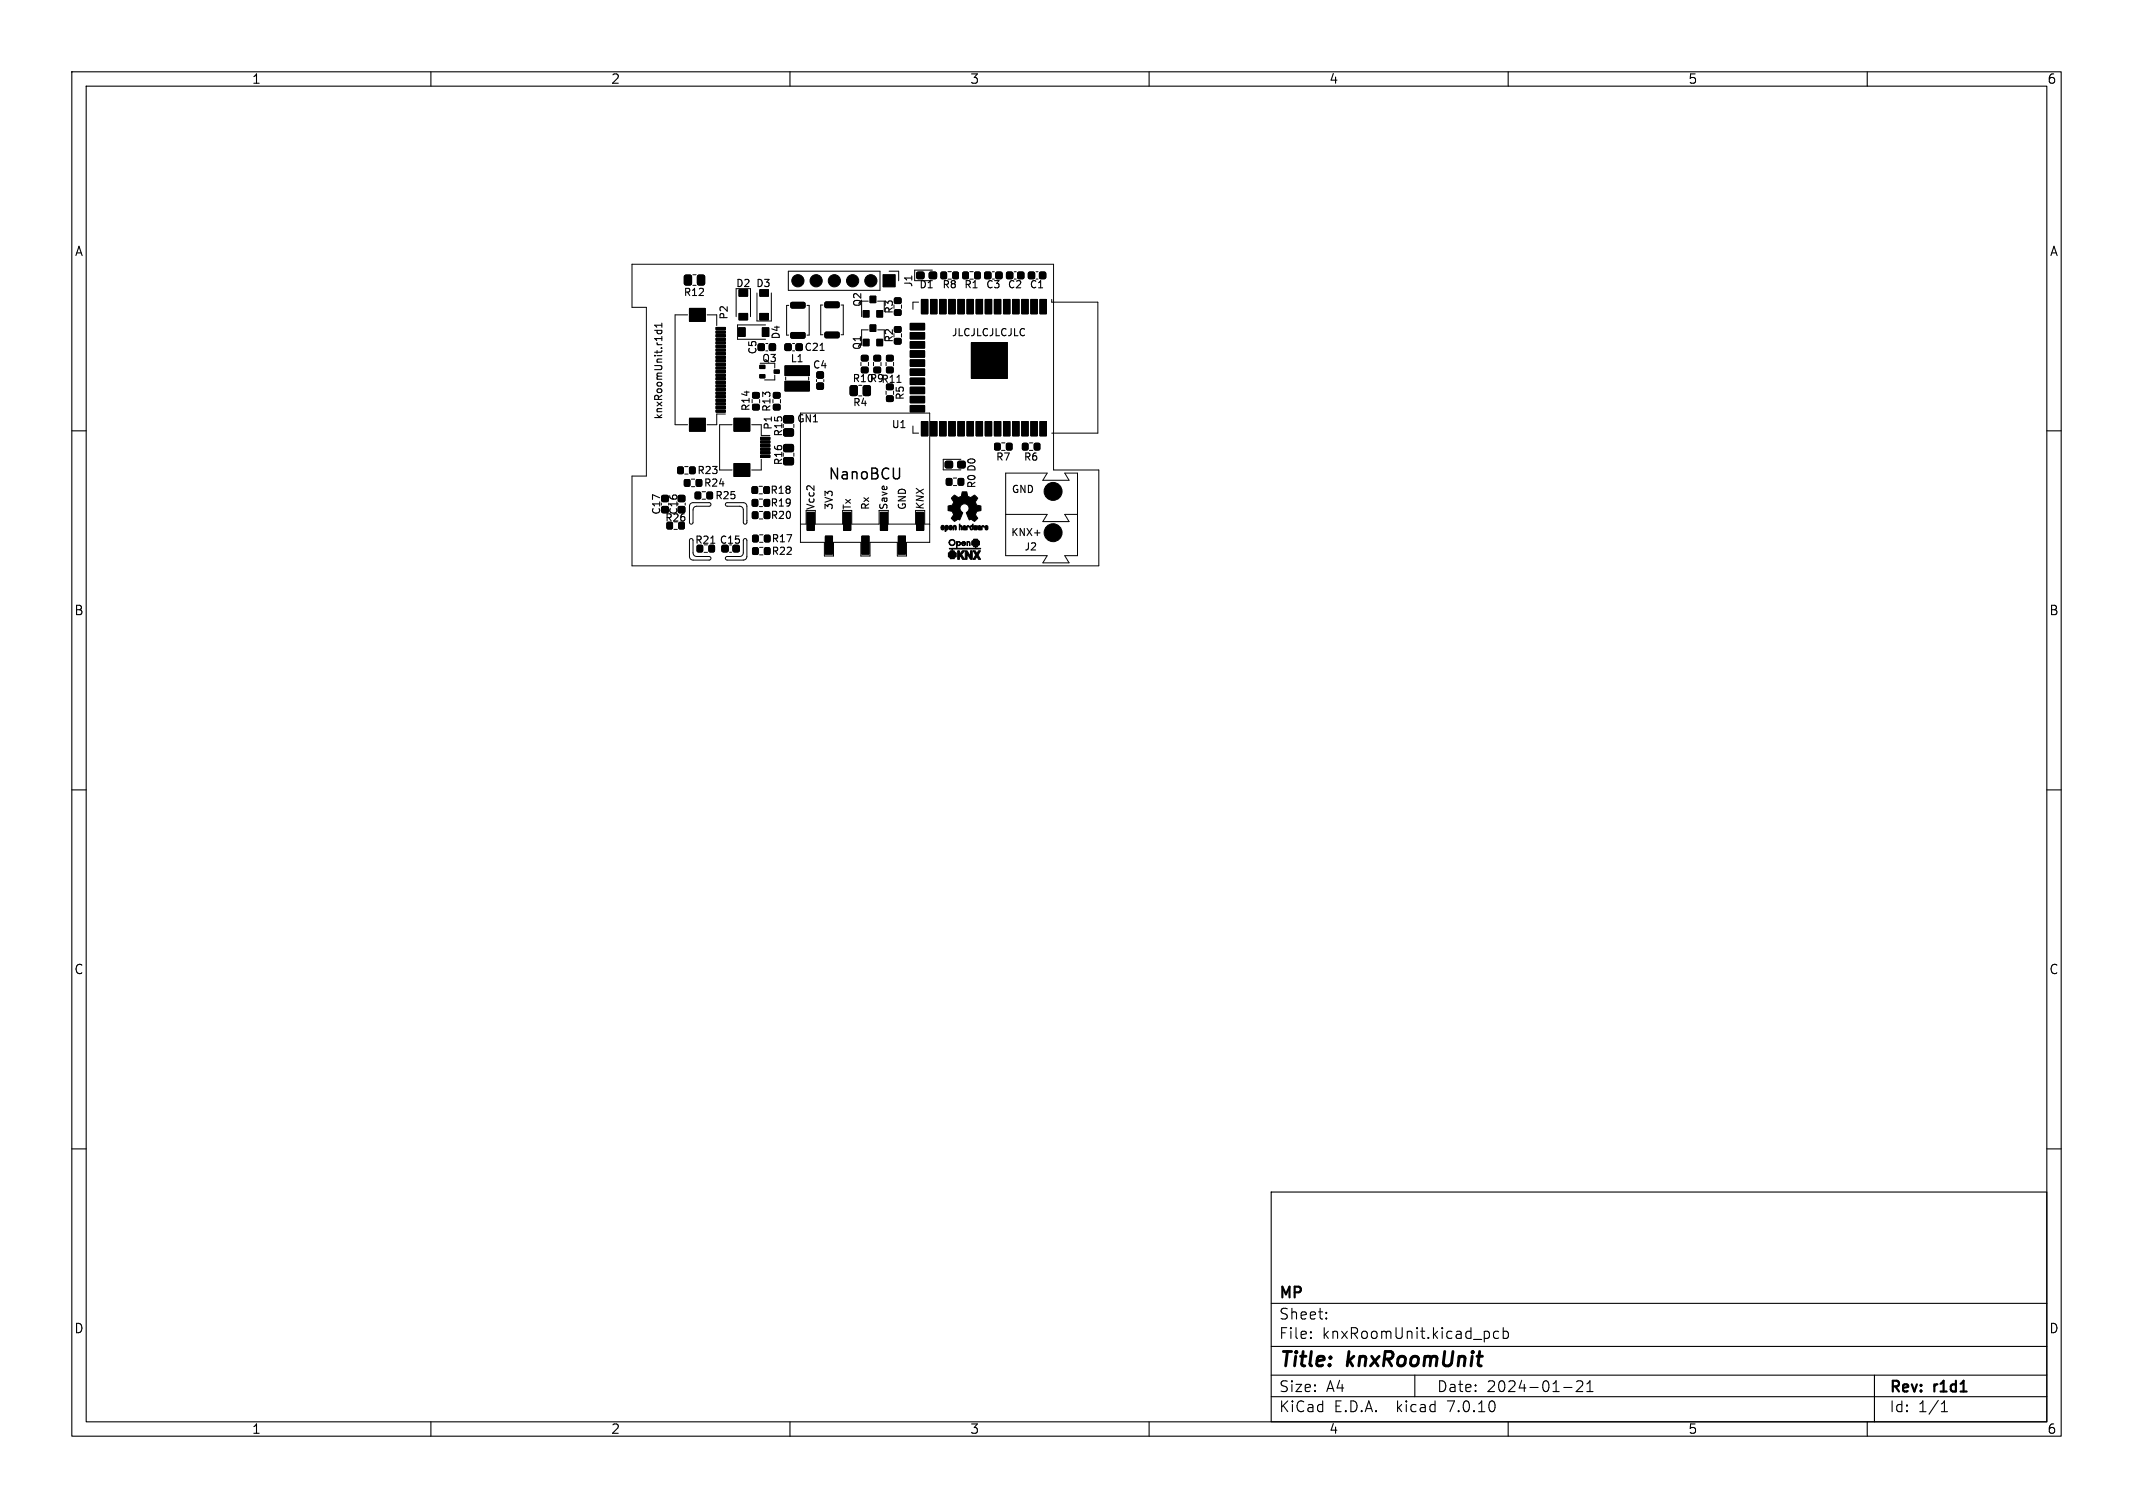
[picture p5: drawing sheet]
<svg xmlns="http://www.w3.org/2000/svg" width="297mm" height="210mm" viewBox="0 0 297 210" stroke-linecap="round" stroke-linejoin="round" font-family="sans-serif">
<g fill="none" stroke="#000" stroke-width=".15">
<path d="M10 10h277v190h-277zM12 12h273v186h-273zM60 10v2M110 10v2M160 10v2M210 10v2M260 10v2M10 60h2M91.2 46h1M91.5 46v.3l.2 .2 .4-.1v-.4M92.2 45v.6M92.2 45.3h-1l.2 .3"/>
<path d="M114.2 48.8h.6M124.9 53.3h.6M285 60h2M144.1 74.2h.7M10 110h2M285 110h2M10 160h2M285 160h2M177 166h108v32h-108zM60 198v2M110 198v2M160 198v2"/>
<path d="M177 194.5h108M177 191.5h108M177 187.5h108M177 181.5h108M182.5 186.3h.1l-.1 .1M182.5 186.3v.1M182.5 185.5v.1M182.5 185.5h.1l-.1 .1M184.7 183.6v.1M184.7 183.6h-.1l.1 .1M184.7 182.8v.1M184.7 182.8h-.1l.1 .1"/>
<path d="M197 191.5v3M207.2 185.5l.2 .2v.4l-.2 .2M208.7 185.5l-.5-.1-.2 .3v.4l.1 .2 .1 .1 .5-.1M209.3 185.5l.4-.1 .3 .3v.4l-.1 .2-.2 .1-.4-.1M209.3 184.9v1.5M210 198v2M217.7 193.2h1.2M219.5 192.4l.2-.1 .5 .1a.41 .41 0 0 1 .1 .5l-.8 .9h.9M221 193.8h.8M221 192.7l.4-.4v1.5M260 198v2M261 191.5v6.5"/>
<path d="M270.3 196.6h.9M270.3 195.5l.4-.4v1.5"/>
</g>
<g fill="#000" stroke="#000" stroke-width=".14">
<path d="M95.3 38.4l.8-.1 .2 .2v1l-.2 .2h-.6l-.2-.2zM97.2 38.4l.7-.1 .2 .2v1l-.1 .2h-.6l-.3-.2zM122.9 38.3h1.7v1.6h-1.7zM127.7 37.9h.9v.9h-.9zM129.4 37.9h1v.9h-1zM131.1 37.9h.7v.9h-.7zM132.7 37.9h.7v.9h-.7zM134.1 37.9h.7v.9h-.7zM135.8 37.9h.6v.9h-.6zM137.2 37.9h.7v.9h-.7zM138.7 37.9h.8v.9h-.8zM140.2 37.9h.8v.9h-.8z"/>
<path d="M141.7 37.9h.8v.9h-.8zM143.2 37.9h.8v.9h-.8zM144.8 37.9h.8v.9h-.8zM96 42.9h2.2v1.8h-2.2zM96 58.3h2.2v1.7h-2.2zM99.7 57.1h1.3v.3h-1.3zM99.7 56.6h1.3v.3h-1.3zM99.7 56.1h1.3v.3h-1.3zM99.7 55.6h1.3v.3h-1.3zM99.7 55.1h1.3v.3h-1.3zM99.7 54.6h1.3v.3h-1.3zM99.7 54.1h1.3v.3h-1.3z"/>
<path d="M99.7 53.6h1.3v.3h-1.3zM99.7 53.1h1.3v.3h-1.3zM99.7 52.6h1.3v.3h-1.3zM99.7 52.1h1.3v.3h-1.3zM99.7 51.6h1.3v.3h-1.3zM99.7 51.1h1.3v.3h-1.3zM99.7 50.6h1.3v.3h-1.3zM99.7 50.1h1.3v.3h-1.3zM99.7 49.6h1.3v.3h-1.3zM99.7 49.1h1.3v.3h-1.3zM99.7 48.6h1.3v.3h-1.3zM99.7 48.1h1.3v.3h-1.3z"/>
<path d="M99.7 47.6h1.3v.3h-1.3zM99.7 47.1h1.3v.3h-1.3zM99.7 46.6h1.3v.3h-1.3zM99.7 46.1h1.3v.3h-1.3zM99.7 45.6h1.3v.3h-1.3zM102.2 58.3h2.2v1.7h-2.2zM102.8 45.6h1v1.3h-1zM102.9 40.3h1.2v1h-1.2zM102.9 43.6h1.2v1h-1.2zM104.8 54.7h.9v.7h-.9zM104.8 56.4h.9v.6h-.9zM105.8 50.9h.7v.4h-.7z"/>
<path d="M105.8 52.2h.7v.4h-.7zM106.1 45.6h1v1.3h-1zM105.6 47.9h.8v.9h-.8zM105.8 43.6h1.2v1h-1.2zM105.8 40.3h1.2v1h-1.2zM107.8 51.5h.7v.5h-.7zM107.2 47.9h.7v.9h-.7zM107.7 54.7h.9v.7h-.9zM107.7 56.4h.9v.6h-.9zM109.3 47.9h.8v.9h-.8zM109.2 58l1.1-.1 .2 .2v.7l-.3 .1h-.9l-.2-.2zM109.2 59.8l1.1-.1 .2 .3v.6l-.3 .1h-.9l-.2-.2z"/>
<path d="M110.9 47.9h.8v.9h-.8zM110.2 42.2l1.8-.1 .1 .2v.5l-.2 .1h-1.7l-.1-.2zM110.2 46.4l1.8-.1 .1 .2v.5l-.2 .1h-1.7l-.1-.2zM109.3 53.1h3.4v1.3h-3.4zM109.3 51h3.4v1.3h-3.4zM113.8 53.4h.8v.8h-.8zM113.8 51.8h.8v.8h-.8zM114.9 42.1h1.8l.1 .2v.4l-.1 .2-1.7-.1-.2-.2zM114.9 46.3h1.8l.1 .2v.4l-.1 .1h-1.7l-.2-.1zM118.4 53.8l.7-.1 .3 .2v1l-.2 .2h-.6l-.2-.2zM120 49.5h.8v.7h-.8zM120 51.2h.8v.7h-.8z"/>
<path d="M120.2 47.3h.8v.9h-.8zM120.2 43.3h.8v.9h-.8zM120.3 53.8l.7-.1 .2 .2v1l-.1 .2h-.7l-.2-.2zM121.2 45.3h.7v.9h-.7zM121.2 41.3h.7v.9h-.7zM121.7 49.5h.9v.7h-.9zM121.7 51.2h.9v.7h-.9zM122.1 47.3h.8v.9h-.8zM122.1 43.3h.8v.9h-.8zM123.5 53.5h.8v.7h-.8zM123.5 55.2h.8v.7h-.8zM123.5 49.5h.8v.7h-.8z"/>
<path d="M123.5 51.2h.8v.7h-.8zM124.6 47.2h.8v.7h-.8zM124.6 45.5h.8v.7h-.8zM124.6 41.5h.8v.7h-.8zM124.6 43.2h.8v.7h-.8zM126.7 45h2v.9h-2zM126.7 46.3h2v.9h-2zM126.7 47.6h2v.9h-2zM126.7 48.8h2v.9h-2zM126.7 50.1h2v.9h-2zM126.7 51.4h2v.9h-2zM126.7 52.7h2v.9h-2z"/>
<path d="M126.7 53.9h2v.9h-2zM126.7 55.2h2v.9h-2zM126.7 56.5h2v.9h-2zM128.3 41.7h.9v2h-.9zM128.3 58.7h.9v2h-.9zM129.6 41.7h.9v2h-.9zM129.6 58.7h.9v2h-.9zM130.8 41.7h.9v2h-.9zM130.8 58.7h.9v2h-.9zM132.1 41.7h.9v2h-.9zM132.1 58.7h.9v2h-.9zM133.4 41.7h.9v2h-.9z"/>
<path d="M133.4 58.7h.9v2h-.9zM134.6 41.7h.9v2h-.9zM134.6 58.7h.9v2h-.9zM135.3 47.7h5v5h-5zM135.9 41.7h.9v2h-.9zM135.9 58.7h.9v2h-.9zM137.2 41.7h.9v2h-.9zM137.2 58.7h.9v2h-.9zM138.5 41.7h.9v2h-.9zM138.5 58.7h.9v2h-.9zM139.7 41.7h.9v2h-.9zM139.7 58.7h.9v2h-.9z"/>
<path d="M141 41.7h.9v2h-.9zM141 58.7h.9v2h-.9zM142.3 41.7h.9v2h-.9zM142.3 58.7h.9v2h-.9zM143.5 41.7h.9v2h-.9zM143.5 58.7h.9v2h-.9zM144.8 41.7h.9v2h-.9zM144.8 58.7h.9v2h-.9zM92.2 70.6h.8v.8h-.8zM92.2 69h.8v.8h-.8zM92.9 72.8h.7v.8h-.7zM94.4 65.1h.7v.8h-.7z"/>
<path d="M94.5 70.6h.8v.8h-.8zM94.5 69h.8v.8h-.8zM95.3 66.8h.7v.9h-.7zM94.6 72.8h.6v.8h-.6zM96.1 65.1h.6v.8h-.6zM96.8 68.6h.7v.8h-.7zM97 66.8h.7v.9h-.7zM97.1 76h.7v.8h-.7zM98.5 68.6h.7v.8h-.7zM98.8 76h.6v.8h-.6zM100.6 76h.7v.8h-.7zM102.1 76h.8v.8h-.8z"/>
<path d="M102.2 64.6h2.2v1.7h-2.2zM104.8 67.8h.6v.9h-.6zM104.8 69.6h.7v.8h-.7zM104.8 71.3h.7v.9h-.7zM104.8 74.6h.7v.8h-.7zM104.8 76.3h.7v.9h-.7zM105.9 60.9h1.3v.3h-1.3zM105.9 61.4h1.3v.3h-1.3zM105.9 61.9h1.3v.3h-1.3zM105.9 62.4h1.3v.3h-1.3zM105.9 62.9h1.3v.3h-1.3zM105.9 63.4h1.3v.3h-1.3z"/>
<path d="M106.4 67.8h.7v.9h-.7zM106.4 69.6h.7v.8h-.7zM106.5 71.3h.6v.9h-.6zM106.5 74.6h.7v.8h-.7zM106.5 76.3h.7v.9h-.7zM109.2 63.8l1.1-.1 .2 .3v.6l-.3 .1h-.9l-.2-.2zM109.2 62l1.1-.1 .2 .2v.7l-.3 .1h-.9l-.2-.2zM112.4 71.3h1v2.6h-1zM114.9 74.7h1v2.5h-1zM117.5 71.3h1v2.6h-1zM120 74.7h1v2.5h-1zM122.6 71.3h1v2.6h-1z"/>
<path d="M125.1 74.7h1v2.5h-1zM127.6 71.3h1v2.6h-1zM131.1 73.2a.29 .29 0 0 1 .4 .1 .29 .29 0 0 1-.1 .4 .29 .29 0 0 1-.4-.1v-.1h.2v.2l.1-.1v-.3l-.1 .2h-.2zM131.7 64.3h.9v.8h-.9zM131.8 66.7h.7v.8h-.7zM131.7 73.2a.3 .3 0 0 1 .4 .3 .3 .3 0 0 1-.4 .3v.2h-.1v-.5h.1l.1 .2 .1-.1-.1-.3-.1 .2h-.1zM132.2 73.2a.22 .22 0 0 1 .4 .1 .22 .22 0 0 1-.3 .3l.1 .1 .2-.2a.22 .22 0 0 1-.2 .3 .22 .22 0 0 1-.3-.2v-.2h.4l-.1-.1-.3 .1zM132.3 75.3a.43 .43 0 0 1 .6 0 .43 .43 0 0 1-.2 .7 .43 .43 0 0 1-.6-.5h.1a.34 .34 0 0 0 .5 .4 .34 .34 0 0 0 .1-.6 .34 .34 0 0 0-.6 .2h-.1zM132.3 76.7l.1 .1 .1-.1 .1 .1 .1-.1v.1l.2-.1 .1 .3h.1l-.1 .1 .1 .1-.1 .1 .1 .1h-.1l.1 .1-.2 .2-.1 .1v-.1l-.1 .1-.1-.1-.1 .1-.1-.1v.1l-.1-.1-.3-.2 .2-.1h-.2l.2-.1-.2-.1 .2-.1-.1-.1 .2-.2zM132.7 73.3a.25 .25 0 0 1 .4-.1 .25 .25 0 0 1 .1 .3v.3h-.2v-.5h-.1l-.1 .4-.1 .1zM133.4 64.3h.9v.8h-.9zM133.5 66.7h.6v.8h-.6z"/>
<path d="M133.2 75.4l.1 .1a.3 .3 0 0 1 .4 0 .3 .3 0 0 1 0 .4 .3 .3 0 0 1-.4 0v.4h-.1v-.6h.1a.2 .2 0 0 0 .3 .2 .2 .2 0 0 0 0-.4 .2 .2 0 0 0-.3 .2h-.1zM133.3 76.7h.3v.5a.61 .61 0 0 1 .6-.5h.1l-.3 .4a.75 .75 0 0 0 .3 .8 .6 .6 0 0 1-.6-.5l-.1 .2v.3h-.3zM133.6 73h.1v.2l.3 .1v.5h-.1v-.4l-.1-.1-.1 .5h-.1zM134 75.5l.1-.1a.29 .29 0 0 1 .4 .3h-.5a.27 .27 0 0 0 .2 .2 .27 .27 0 0 0 .3-.1l-.1 .1a.29 .29 0 0 1-.4 0 .29 .29 0 0 1-.1-.3h.5l-.2-.1-.3 .1zM134.2 73.2h.1l.2 .1v.5h-.1v-.3l-.2 .1 .1 .1a.17 .17 0 0 1-.2 .1 .17 .17 0 0 1-.1-.3 .17 .17 0 0 1 .3 0l.1-.1-.1-.1-.2 .2zM132.6 69.2l.2-.1a.23 .23 0 0 1 .2-.1 .23 .23 0 0 1 .2 .1l.2 .2a.61 .61 0 0 0 .6-.8h.3a.27 .27 0 0 1 .3 0 .27 .27 0 0 1 .1 .3v.3l.5 .2 .5-.4a.56 .56 0 0 1 .4 .6 .55 .55 0 0 0-.2 .7 .55 .55 0 0 0 .7 .3v.6a.56 .56 0 0 0-.7 .4l-.1 .2 .3 .5-.2 .3a.22 .22 0 0 1-.2 .1 .22 .22 0 0 1-.3-.1l-.2-.2-.2 .1-.3-.7a.21 .21 0 0 1-.1-.4 .64 .64 0 0 0 .1-1 .64 .64 0 0 0-1 .2 .64 .64 0 0 0 .4 .9l-.4 1a.42 .42 0 0 0-.7 .2 .21 .21 0 0 1-.2 0 .21 .21 0 0 1-.1-.2l-.3-.2 .2-.3a.52 .52 0 0 0 0-.6 .52 .52 0 0 0-.5-.2h-.1v-.6a.58 .58 0 0 0 .7-.4 .58 .58 0 0 0-.2-.7zM134.6 73.2h.1a.16 .16 0 0 1 .2 0 .16 .16 0 0 1 0 .2v-.1h-.2l-.1 .5zM134.6 75.4h.1a.25 .25 0 0 1 .3 .1 .25 .25 0 0 1 .1 .3v.2h-.1v-.2a.18 .18 0 0 0 0-.2 .18 .18 0 0 0-.3-.1 .18 .18 0 0 0 0 .3v.2h-.1zM134.4 76.7h.3l.4 .8v-.8h.3v1.2h-.3l-.4-.8v.8h-.3zM135.1 73.2h.3l.1-.2v.4a.24 .24 0 0 1-.2 .4 .24 .24 0 0 1-.2-.3h.1v.2a.15 .15 0 0 0 .2-.2 .15 .15 0 0 0-.2-.1v.1h-.1zM135.5 76.7h.3l.2 .4 .2-.4h.3l-.1 .3a.42 .42 0 0 0 0 .7l.1 .2h-.2l-.3-.4-.2 .4-.3-.1a.59 .59 0 0 0 .3-.7zM132.2 76.4h3.6l.1-.2v.2h.7l-4 .1v.1v-.1z"/>
<path d="M135.6 73.2h.1l.1 .5v-.5h.1v.5h.1v-.5h.1l-.1 .6-.4-.1zM135.6 75.1l.1 .1 .1-.1 .1 .1v-.1l.1 .1 .1-.1 .1 .3h.2l-.2 .1h.2l-.2 .1 .2 .1-.2 .1 .2 .1-.3 .1v.2l-.1-.2-.1 .2v-.2l-.1 .1-.1-.1-.1 .2-.3-.3 .2-.1-.2-.1 .2-.1-.2-.1h.2l-.2-.1h.2zM136.2 73.3l.2-.1 .2 .1v.5h-.1v-.3l-.2 .1 .1 .1a.17 .17 0 0 1-.2 .1 .17 .17 0 0 1-.1-.3 .17 .17 0 0 1 .3 0l.1-.1-.1-.1-.2 .2zM136.7 73.3l.3-.1 .1 .2h-.1l-.2-.1-.1 .5zM137.2 73.3a.21 .21 0 0 1 .3-.1 .21 .21 0 0 1 .1 .3l-.3 .1 .1 .1 .1-.1a.19 .19 0 0 1-.1 .2 .19 .19 0 0 1-.2-.2v-.1l.3-.1a.12 .12 0 0 0-.2-.1 .12 .12 0 0 0-.1 .2zM138.5 61.8h.7v.8h-.7zM140.2 61.8h.7v.8h-.7zM142.4 61.8h.7v.8h-.7zM144.1 61.8h.6v.8h-.6z"/>
<circle cx="111.1" cy="39.1" r=".85"/>
<circle cx="113.6" cy="39.1" r=".85"/>
<circle cx="116.2" cy="39.1" r=".85"/>
<circle cx="118.7" cy="39.1" r=".85"/>
<circle cx="121.3" cy="39.1" r=".85"/>
<circle cx="104" cy="72.5" r=".02"/>
<circle cx="146.6" cy="74.2" r="1.25"/>
<circle cx="146.6" cy="68.4" r="1.25"/>
</g>
<path d="M125.3 65.2l-.1 1.3" fill="none" stroke="#000" stroke-width=".2"/>
<g fill="none" stroke="#000" stroke-width=".14">
<path d="M88 36.8h58.7v28.6h6.3v13.4h-65v-12.5h2v-23.5h-2zM96.5 39.7h.4M96.5 38.3h.4M109.8 37.8h12.7v2.6h-12.7zM123.8 37.8h1.3v1.3M129.8 37.6h-2.4v1.5h2.4M132 37.8h.5M135 37.8h.5M138.2 37.8h.3M141.2 37.8h.3M144.3 37.8h.2M95.7 43.9h-1.7v15.3h1.7"/>
<path d="M98.5 43.9h1.3v1.4M101 57.7h-1.2v1.5h-1.3M101.9 59.2h-1.7v6.2h1.7M102.5 40.2v3.9M104.5 40.2v3.9M104.7 59.2h1.3v1.4h1.2M105.4 40.8v3.9h2v-3.9M105.8 55.6v.5M106.6 45.3h-3.9v2h3.9M106.6 48.9h.3M106.6 47.8h.3M107.9 52.3v.6h-1.4"/>
<path d="M107.9 50.6v.7M108.7 55.6v.5M109.4 52.5v.4M109.8 42.5h-.3v4.2h.3M110.4 48.9h.2M110.4 47.8h.2M110.5 59.1v.4M111.5 57.5h18v18h-3.3v1.9h-1.3v-1.9h-3.8v1.9h-1.2v-1.9h-3.8v1.9h-1.3v-1.9h-3.3zM112.4 42.5h.3v4.2h-.3M112.6 52.5v.4M113.7 52.9v.2M114.6 42.5h-.3v4.1h.3"/>
<path d="M114.7 52.9v.2M117.1 42.5h.3v4.1h-.3M119.6 55.1h.4M119.9 50.5v.4M120.9 41.9h-.9v2.2M120.9 45.9h-.9v2.2M120.9 50.5v.4M121.6 50.5v.4M122.2 45.9h.9M122.2 41.9h.9M122.7 50.5v.4M123.4 50.5v.4"/>
<path d="M123.4 54.5v.4M124.4 50.5v.4M124.4 54.5v.4M125.5 42.5v.4M125.5 46.5v.4M127.1 59.3v1h.8M127.9 42.1h-.8v1M146.4 41.7v.4h6.5v18.2h-6.5M93.8 73.7h.5M95.3 65h.5M95.3 66h.5M95.4 70.1v.2"/>
<path d="M96.1 75.1l.1-.1 .3 .2v1.8l.1 .3 .4 .2h1.8a.25 .25 0 0 1 .2 .3 .25 .25 0 0 1-.2 .2h-2.3l-.4-.2-.1-.3zM96.2 70.1l.3-.1h2.3a.25 .25 0 0 1 .2 .3 .25 .25 0 0 1-.2 .2h-1.8l-.3 .1-.2 .4v1.7a.25 .25 0 0 1-.3 .3 .25 .25 0 0 1-.2-.3v-2.2zM96.3 66.7h.4M96.3 67.8h.4M97.8 69.5h.4M97.8 68.5h.4M98 76.9h.5M101.1 70.1l2.4-.1 .4 .2 .1 .3v2.2a.25 .25 0 0 1-.3 .3 .25 .25 0 0 1-.2-.3v-1.7l-.1-.3-.4-.2h-1.8l-.2-.2zM101.1 77.6l2-.1 .2-.1 .2-.4v-1.7a.25 .25 0 0 1 .2-.3 .25 .25 0 0 1 .3 .3v2.2l-.2 .4-.3 .1h-2.3l-.2-.2zM101.6 76.9h.3M105.7 67.7h.5M105.7 68.8h.5"/>
<path d="M105.7 69.5h.5M105.7 70.5h.5M105.7 71.2h.5M105.7 72.3h.5M105.8 75.5h.4M105.8 74.5h.4M105.8 77.3h.4M105.8 76.2h.4M106 64v1.4h-1.3M110.5 63.1v.4M112.2 71.1v1.9h-.7M113.5 71.1v1.9h3.8v-1.9"/>
<path d="M118.6 71.1v1.9h3.8v-1.9M123.7 71.1v1.9h3.8v-1.9M128.8 71.1v1.9h.7M132.7 66.6h.5M132.7 67.6h.5M133.8 64h-2.5v1.4h2.5M139.5 62.7h.4M139.5 61.7h.4M140 65.9h5.8l-.6 1h3.7l-.6-1h1.7v11.5h-1.7l.6 1h-3.7l.6-1h-5.8zM140 71.6h5.8l-.6 1h3.7l-.6-1h1.7M143.3 62.7h.5M143.3 61.7h.5"/>
</g>
<g font-size="2.8">
<text x="178" y="190.9">Title:</text>
<text x="187.7" y="190.9">knxRoomUnit</text>
</g>
<g font-size="2.1">
<text x="115.2" y="67.1">NanoBCU</text>
<text x="178" y="184">Sheet:</text>
<text x="178" y="181.2">MP</text>
<text x="178" y="186.7">File:</text>
<text x="184.1" y="186.7">knxRoomUnit.kicad_pcb</text>
<text x="178" y="196.9">KiCad</text>
<text x="178" y="194.1">Size:</text>
<text x="184.7" y="194.1">A4</text>
<text x="185.7" y="196.9">E.D.A.</text>
<text x="194.6" y="196.9">kicad</text>
<text x="200" y="194.1">Date:</text>
<text x="201.8" y="196.9">7.0.10</text>
<text x="207" y="194.1">2024-01-21</text>
<text x="263" y="194.3">Rev:</text>
<text x="263" y="196.9">Id:</text>
<text x="267.1" y="196.9">1/1</text>
<text x="269.4" y="194.3">r1d1</text>
</g>
<g font-size="1.8">
<text x="35" y="11.9">1</text>
<text x="85" y="11.9">2</text>
<text x="135" y="11.9">3</text>
<text x="185" y="11.9">4</text>
<text x="235" y="11.9">5</text>
<text x="285" y="11.9">6</text>
<text x="10.3" y="35.9">A</text>
<text x="285.4" y="35.9">A</text>
<text x="10.3" y="85.9">B</text>
<text x="285.3" y="85.9">B</text>
<text x="10.3" y="135.9">C</text>
<text x="285.3" y="135.9">C</text>
<text x="10.3" y="185.9">D</text>
<text x="285.3" y="185.9">D</text>
<text x="35" y="199.9">1</text>
<text x="85" y="199.9">2</text>
<text x="135" y="199.9">3</text>
<text x="185" y="199.9">4</text>
<text x="235" y="199.9">5</text>
<text x="285" y="199.9">6</text>
</g>
<g font-size="1.4">
<text x="95.1" y="41.4">R12</text>
<text x="102.4" y="40.2">D2</text>
<text x="105.2" y="40.2">D3</text>
<text x="127.2" y="40.1" transform="rotate(-90 127.2 40.1)">J1</text>
<text x="127.9" y="40.3">D1</text>
<text x="131.1" y="40.3">R8</text>
<text x="134.2" y="40.3">R1</text>
<text x="137.2" y="40.3">C3</text>
<text x="140.2" y="40.3">C2</text>
<text x="143.3" y="40.3">C1</text>
<text x="101.5" y="44.6" transform="rotate(-90 101.5 44.6)">P2</text>
<text x="108.8" y="47.4" transform="rotate(-90 108.8 47.4)">D4</text>
<text x="120.1" y="42.8" transform="rotate(-90 120.1 42.8)">Q2</text>
<text x="124.5" y="47.8" transform="rotate(-90 124.5 47.8)">R2</text>
<text x="124.5" y="43.8" transform="rotate(-90 124.5 43.8)">R3</text>
<text x="132.4" y="47">JLCJLCJLCJLC</text>
<text x="105.5" y="49.5" transform="rotate(-90 105.5 49.5)">C5</text>
<text x="106" y="50.6">Q3</text>
<text x="110" y="50.6">L1</text>
<text x="111.9" y="49.1">C21</text>
<text x="113.1" y="51.5">C4</text>
<text x="118.6" y="53.4">R10R9R11</text>
<text x="120.1" y="48.8" transform="rotate(-90 120.1 48.8)">Q1</text>
<text x="92.4" y="58.5" transform="rotate(-90 92.4 58.5)">knxRoomUnit.r1d1</text>
<text x="104.6" y="57.4" transform="rotate(-90 104.6 57.4)">R14</text>
<text x="107.7" y="60" transform="rotate(-90 107.7 60)">P1 R13</text>
<text x="110.9" y="59">GN1</text>
<text x="118.7" y="56.8">R4</text>
<text x="124.1" y="59.8">U1</text>
<text x="126.1" y="55.8" transform="rotate(-90 126.1 55.8)">R5</text>
<text x="109.1" y="64.9" transform="rotate(-90 109.1 64.9)">R16</text>
<text x="109.1" y="60.9" transform="rotate(-90 109.1 60.9)">R15</text>
<text x="138.6" y="64.4">R7</text>
<text x="142.5" y="64.4">R6</text>
<text x="92.1" y="71.8" transform="rotate(-90 92.1 71.8)">C17</text>
<text x="94.5" y="71.8" transform="rotate(-90 94.5 71.8)">C16</text>
<text x="97" y="66.2">R23</text>
<text x="97.9" y="68">R24</text>
<text x="99.5" y="69.7">R25</text>
<text x="107.2" y="69">R18</text>
<text x="107.2" y="70.7">R19</text>
<text x="113.6" y="71.1" transform="rotate(-90 113.6 71.1)">Vcc2</text>
<text x="116.1" y="71.1" transform="rotate(-90 116.1 71.1)">3V3</text>
<text x="118.7" y="71.1" transform="rotate(-90 118.7 71.1)">Tx</text>
<text x="121.2" y="71.1" transform="rotate(-90 121.2 71.1)">Rx</text>
<text x="123.8" y="71.1" transform="rotate(-90 123.8 71.1)">Save</text>
<text x="126.3" y="71.1" transform="rotate(-90 126.3 71.1)">GND</text>
<text x="128.8" y="71.1" transform="rotate(-90 128.8 71.1)">KNX</text>
<text x="136" y="68.1" transform="rotate(-90 136 68.1)">R0 D0</text>
<text x="140.8" y="68.9">GND</text>
<text x="92.5" y="72.8">R26</text>
<text x="96.7" y="75.9">R21 C15</text>
<text x="107.2" y="72.5">R20</text>
<text x="107.3" y="75.7">R17</text>
<text x="107.3" y="77.5">R22</text>
<text x="140.7" y="74.9">KNX+</text>
<text x="142.6" y="76.9">J2</text>
</g>
</svg>
